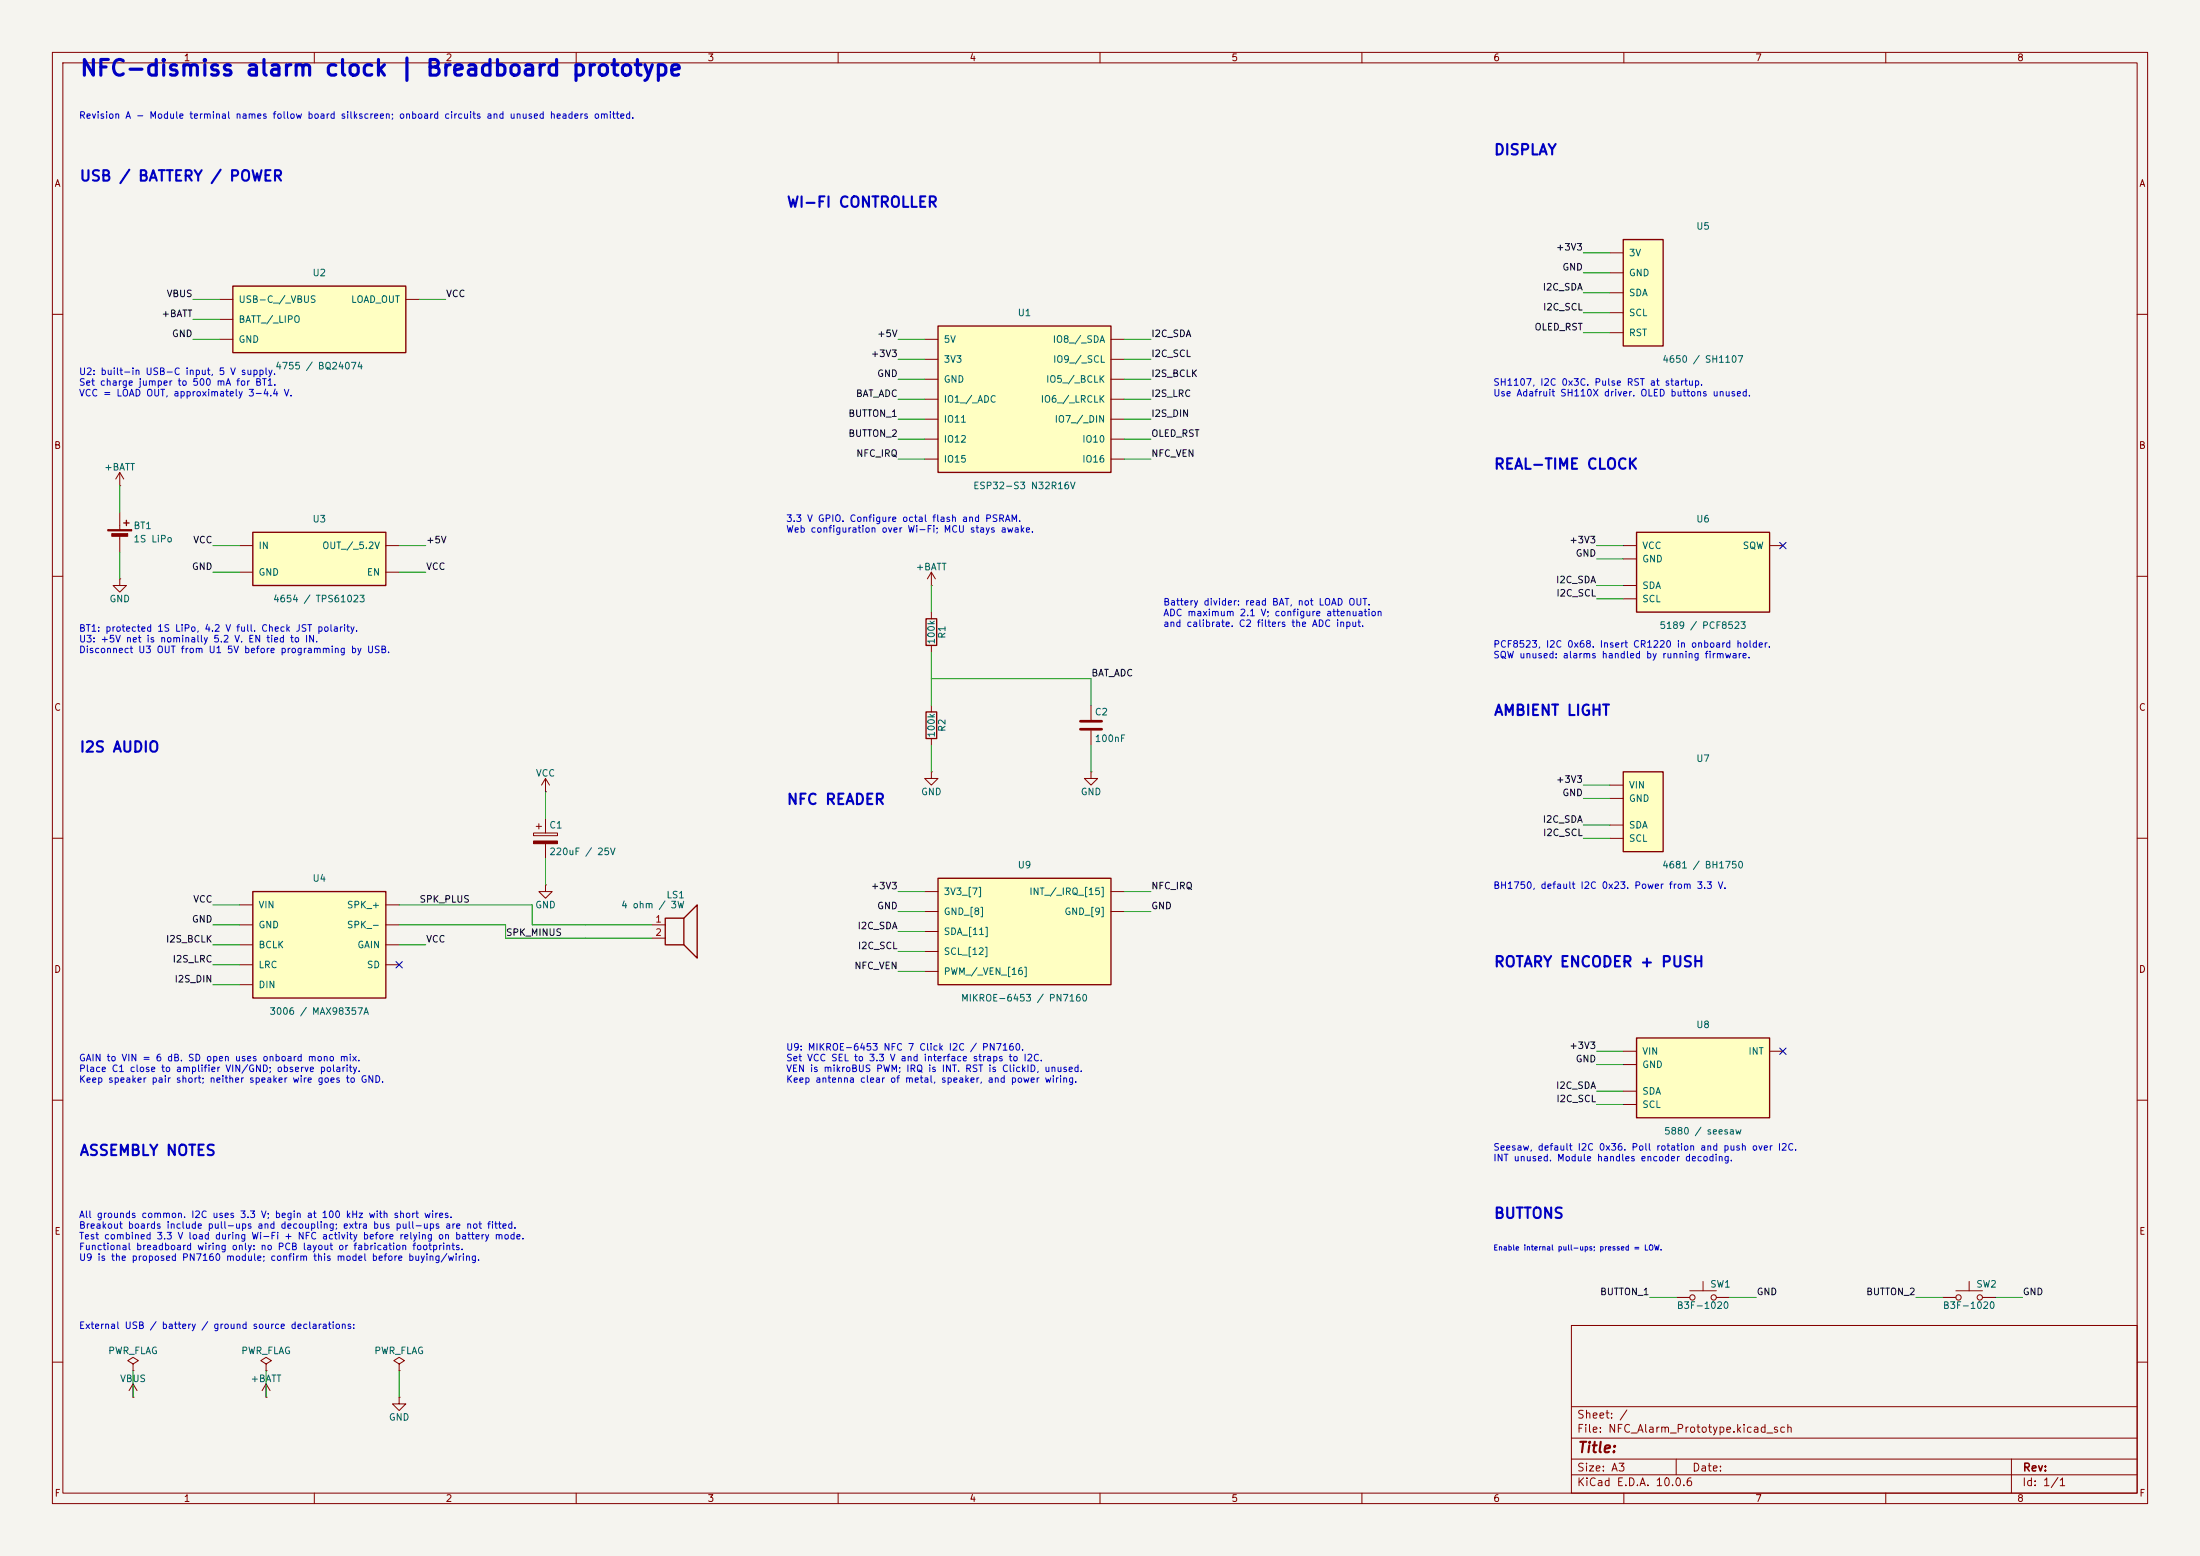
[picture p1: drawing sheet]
<svg xmlns="http://www.w3.org/2000/svg" width="420mm" height="297mm" viewBox="0 0 420 297" stroke-linecap="round" stroke-linejoin="round" font-family="sans-serif">
<path d="M0 0h420v297h-420z" fill="#f5f4ef" stroke="#f5f4ef" stroke-width=".19"/>
<g fill="none" stroke="#840000" stroke-width=".19">
<path d="M10 10h400v277h-400zM12 12h396v273h-396zM60 10v2M110 10v2M160 10v2M210 10v2M260 10v2M310 10v2M360 10v2M10 60h2M408 60h2M10 110h2"/>
<path d="M408 110h2M10 160h2M101.9 159h4.5v.5h-4.5zM102.4 157.7h1M102.9 157.2v1M104.1 156.2v2.8M408 160h2M104.1 161v2.8M10 210h2M408 210h2M300 253h108v32h-108zM10 260h2"/>
<path d="M300 278.5h108M300 274.5h108M300 268.5h108M320 278.5v3M384 278.5v6.5M408 260h2M60 285v2M110 285v2M160 285v2M210 285v2M260 285v2M300 281.5h108"/>
<path d="M310 285v2M360 285v2"/>
</g>
<path d="M101.9 160.5h4.5v.5h-4.5z" fill="#840000" stroke="#840000" stroke-width=".19"/>
<path d="M309.9 45.7h7.6v20.3h-7.6z" fill="#ffffc2"/>
<path d="M309.9 45.7h7.6v20.3h-7.6z" fill="none" stroke="#840000" stroke-width=".25"/>
<path d="M307.3 48.3h2.6M307.3 52.1h2.6M307.3 59.7h2.6M307.3 55.9h2.6M307.3 63.5h2.6" fill="none" stroke="#840000" stroke-width=".19"/>
<path d="M309.9 147.3h7.6v15.3h-7.6z" fill="#ffffc2"/>
<path d="M309.9 147.3h7.6v15.3h-7.6zM127 175.3h3.6v5h-3.6zM130.6 175.3l2.5-2.6v10.2l-2.5-2.6" fill="none" stroke="#840000" stroke-width=".25"/>
<path d="M307.3 152.4h2.6M307.3 157.5h2.6M307.3 149.9h2.6M124.5 176.5h2.5M124.5 179.1h2.5M307.3 160h2.6" fill="none" stroke="#840000" stroke-width=".19"/>
<path d="M312.4 198.1h25.4v15.3h-25.4z" fill="#ffffc2"/>
<path d="M23.6 99.8h1M24.1 99.3v1M176.8 118.1h2v5.1h-2zM176.8 135.9h2v5.1h-2zM312.4 198.1h25.4v15.3h-25.4z" fill="none" stroke="#840000" stroke-width=".25"/>
<g fill="none" stroke="#840000" stroke-width=".19">
<path d="M22.9 92.7h.1M22.9 90.2v2.5M22.9 97.8v3.3M22.9 90.2l-.8 1.2M22.9 90.2l.7 1.2M22.9 102.1v3.3M177.8 116.8v1.3M177.8 123.2v1.3M177.8 134.6v1.3M177.8 141v1.2M309.9 203.2h2.5M309.9 200.7h2.5"/>
<path d="M309.9 210.8h2.5M309.9 208.3h2.5M337.8 200.7h2.6M320 247.6h2.6M322.6 246.4h5.1M325.1 244.6v1.8M327.7 247.6h2.5"/>
<circle cx="323.1" cy="247.6" r=".51"/>
<circle cx="327.2" cy="247.6" r=".51"/>
</g>
<g fill="#840000" stroke="#840000" stroke-width=".19">
<path d="M20.6 101.1h4.5v.2h-4.5z"/>
<path d="M21.3 101.9h3.1v.5h-3.1z"/>
</g>
<path d="M44.4 54.6h33.1v12.7h-33.1z" fill="#ffffc2"/>
<path d="M44.4 54.6h33.1v12.7h-33.1z" fill="none" stroke="#840000" stroke-width=".25"/>
<g fill="none" stroke="#840000" stroke-width=".19">
<path d="M41.9 57.2h2.5M77.5 57.2h2.5M41.9 61h2.5M41.9 64.8h2.5M208.3 134.6v2.8M208.3 139.4v2.8M104.1 151.1h.1M104.1 148.6l-.7 1.3M104.1 148.6l.8 1.3M104.1 148.6v2.5M104.1 168.9v1.3h1.3l-1.3 1.3-1.2-1.3h1.2M104.1 168.9h.1"/>
<path d="M370.8 247.6h2.6M373.4 246.4h5.1M375.9 244.6v1.8M378.5 247.6h2.5"/>
<circle cx="373.9" cy="247.6" r=".51"/>
<circle cx="378" cy="247.6" r=".51"/>
</g>
<path d="M206.2 137.7h4.1M206.2 139.2h4.1" fill="none" stroke="#840000" stroke-width=".51"/>
<path d="M48.3 101.6h25.4v10.2h-25.4z" fill="#ffffc2"/>
<path d="M48.3 101.6h25.4v10.2h-25.4z" fill="none" stroke="#840000" stroke-width=".25"/>
<path d="M45.7 109.2h2.6M45.7 104.1h2.6M73.7 109.2h2.5M73.7 104.1h2.5M76.2 260.3l1-.6-1-.6-1 .6 1 .6v1.3M76.2 261.6h.1" fill="none" stroke="#840000" stroke-width=".19"/>
<path d="M312.4 101.6h25.4v15.2h-25.4z" fill="#ffffc2"/>
<path d="M312.4 101.6h25.4v15.2h-25.4z" fill="none" stroke="#840000" stroke-width=".25"/>
<path d="M309.9 106.7h2.5M309.9 114.3h2.5M309.9 111.8h2.5M309.9 104.1h2.5M337.8 104.1h2.6M177.8 147.3v1.3h1.3l-1.3 1.3-1.3-1.3h1.3M177.8 147.3h.1" fill="none" stroke="#840000" stroke-width=".19"/>
<path d="M179.1 167.6h33v20.4h-33z" fill="#ffffc2"/>
<path d="M179.1 167.6h33v20.4h-33z" fill="none" stroke="#840000" stroke-width=".25"/>
<path d="M176.5 170.2h2.6M176.5 174h2.6M176.5 177.8h2.6M212.1 170.2h2.5M212.1 174h2.5M176.5 181.6h2.6M176.5 185.4h2.6" fill="none" stroke="#840000" stroke-width=".19"/>
<path d="M48.3 170.2h25.4v20.3h-25.4z" fill="#ffffc2"/>
<path d="M48.3 170.2h25.4v20.3h-25.4z" fill="none" stroke="#840000" stroke-width=".25"/>
<g fill="none" stroke="#840000" stroke-width=".19">
<path d="M22.9 110.5v1.3h1.2l-1.2 1.2-1.3-1.2h1.3M22.9 110.5h.1M177.8 111.8h.1M177.8 109.2l-.8 1.3M177.8 109.2l.8 1.3M177.8 109.2v2.6M208.3 147.3v1.3h1.2l-1.2 1.3-1.3-1.3h1.3M208.3 147.3h.1M45.7 176.5h2.6M45.7 172.7h2.6M73.7 176.5h2.5M73.7 172.7h2.5"/>
<path d="M45.7 180.3h2.6M45.7 188h2.6M45.7 184.2h2.6M73.7 180.3h2.5M73.7 184.2h2.5M76.2 266.7v1.3h1.3l-1.3 1.2-1.3-1.2h1.3M76.2 266.7h.1"/>
</g>
<path d="M179.1 62.2h33v28h-33z" fill="#ffffc2"/>
<path d="M179.1 62.2h33v28h-33z" fill="none" stroke="#840000" stroke-width=".25"/>
<g fill="none" stroke="#840000" stroke-width=".19">
<path d="M176.5 76.2h2.6M176.5 68.6h2.6M176.5 72.4h2.6M176.5 64.8h2.6M212.1 76.2h2.5M212.1 68.6h2.5M212.1 72.4h2.5M212.1 64.8h2.5M176.5 80h2.6M176.5 83.8h2.6M176.5 87.6h2.6M212.1 80h2.5"/>
<path d="M212.1 83.8h2.5M212.1 87.6h2.5M25.4 260.3l1-.6-1-.6-1 .6 1 .6v1.3M25.4 261.6h.1M25.4 266.7h.1M25.4 264.2l-.8 1.2M25.4 264.2l.8 1.2M25.4 264.2v2.5M50.8 260.3l1-.6-1-.6-1 .6 1 .6v1.3M50.8 261.6h.1M50.8 266.7h.1M50.8 264.2l-.8 1.2"/>
<path d="M50.8 264.2l.8 1.2M50.8 264.2v2.5"/>
</g>
<g fill="none" stroke="#009600" stroke-width=".19">
<path d="M36.8 57.2h5.1M80 57.2h5.1M302.3 55.9h5M302.3 59.7h5M302.3 52.1h5M302.3 48.3h5M36.8 64.8h5.1M36.8 61h5.1M171.4 76.2h5.1M171.4 64.8h5.1M171.4 72.4h5.1M171.4 68.6h5.1"/>
<path d="M214.6 76.2h5.1M214.6 64.8h5.1M214.6 72.4h5.1M214.6 68.6h5.1M302.3 63.5h5M22.9 92.7v5.1M171.4 80h5.1M171.4 83.8h5.1M171.4 87.6h5.1M214.6 80h5.1M214.6 83.8h5.1M214.6 87.6h5.1"/>
<path d="M22.9 105.4v5.1M40.6 104.1h5.1M40.6 109.2h5.1M76.2 104.1h5.1M76.2 109.2h5.1M177.8 111.8v5M304.8 114.3h5.1M304.8 104.1h5.1M304.8 106.7h5.1M304.8 111.8h5.1M177.8 129.5h30.5v5.1M177.8 124.5v10.1"/>
<path d="M104.1 151.1v5.1M177.8 142.2v5.1M208.3 142.2v5.1M302.3 152.4h5M302.3 149.9h5M302.3 157.5h5M40.6 176.5h5.1M40.6 172.7h5.1M76.2 176.5h20.3v2.6h28M76.2 172.7h25.4v3.8h22.9M104.1 163.8v5.1M171.4 177.8h5.1"/>
<path d="M171.4 170.2h5.1M171.4 174h5.1M214.6 170.2h5.1M214.6 174h5.1M302.3 160h5M40.6 180.3h5.1M40.6 184.2h5.1M40.6 188h5.1M76.2 180.3h5.1M171.4 185.4h5.1M171.4 181.6h5.1M304.8 200.7h5.1"/>
<path d="M304.8 203.2h5.1M304.8 210.8h5.1M304.8 208.3h5.1M315 247.6h5M330.2 247.6h5.1M365.8 247.6h5M381 247.6h5.1M25.4 261.6v5.1M50.8 261.6v5.1M76.2 261.6v5.1"/>
</g>
<path d="M339.8 103.5l1.2 1.2M341 103.5l-1.2 1.2M75.6 183.5l1.2 1.3M76.8 183.5l-1.2 1.3M339.8 200.1l1.2 1.2M341 200.1l-1.2 1.2" fill="none" stroke="#000084" stroke-width=".19"/>
<text font-size="3" fill="#0000c2" x="15.1" y="15.3">NFC-dismiss alarm clock | Breadboard prototype</text>
<g font-size="2" fill="#0000c2">
<text x="15.1" y="35.1">USB / BATTERY / POWER</text>
<text x="285.1" y="30.1">DISPLAY</text>
<text x="150.1" y="40.1">WI-FI CONTROLLER</text>
<text x="285.1" y="90.1">REAL-TIME CLOCK</text>
<text x="285.1" y="137.1">AMBIENT LIGHT</text>
<text x="15.1" y="144.1">I2S AUDIO</text>
<text x="150.1" y="154.1">NFC READER</text>
<text x="285.1" y="185.1">ROTARY ENCODER + PUSH</text>
<text x="15.1" y="221.1">ASSEMBLY NOTES</text>
<text x="285.1" y="233.1">BUTTONS</text>
</g>
<text font-size="2" fill="#840000" x="301" y="277.8">Title:</text>
<g font-size="1.5" fill="#840000">
<text x="300.9" y="273.8">File: NFC_Alarm_Prototype.kicad_sch</text>
<text x="300.9" y="271.1">Sheet: /</text>
<text x="300.9" y="281.2">Size: A3</text>
<text x="322.9" y="281.2">Date:</text>
<text x="386" y="281.2">Rev:</text>
<text x="300.9" y="284">KiCad E.D.A. 10.0.6</text>
<text x="385.9" y="284">Id: 1/1</text>
</g>
<g font-size="1.3" fill="#840000">
<text x="35" y="12">1</text>
<text x="85" y="12">2</text>
<text x="135" y="12">3</text>
<text x="185" y="12">4</text>
<text x="235" y="12">5</text>
<text x="285" y="12">6</text>
<text x="335" y="12">7</text>
<text x="385" y="12">8</text>
<text x="10.3" y="36">A</text>
<text x="408.3" y="36">A</text>
<text x="10.2" y="86">B</text>
<text x="408.2" y="86">B</text>
<text x="10.2" y="136">C</text>
<text x="408.2" y="136">C</text>
<text x="10.2" y="186">D</text>
<text x="408.2" y="186">D</text>
<text x="10.3" y="236">E</text>
<text x="408.3" y="236">E</text>
<text x="10.3" y="286">F</text>
<text x="35" y="287">1</text>
<text x="85" y="287">2</text>
<text x="135" y="287">3</text>
<text x="185" y="287">4</text>
<text x="235" y="287">5</text>
<text x="285" y="287">6</text>
<text x="335" y="287">7</text>
<text x="385" y="287">8</text>
<text x="408.3" y="286">F</text>
</g>
<g font-size="1.3" fill="#0000c2">
<text x="15" y="23">Revision A - Module terminal names follow board silkscreen; onboard circuits and unused headers omitted.</text>
<text x="15" y="71.9">U2: built-in USB-C input, 5 V supply.</text>
<text x="15" y="73.9">Set charge jumper to 500 mA for BT1.</text>
<text x="15" y="76">VCC = LOAD OUT, approximately 3-4.4 V.</text>
<text x="285" y="73.9">SH1107, I2C 0x3C. Pulse RST at startup.</text>
<text x="285" y="76">Use Adafruit SH110X driver. OLED buttons unused.</text>
<text x="150" y="99.9">3.3 V GPIO. Configure octal flash and PSRAM.</text>
<text x="150" y="102">Web configuration over Wi-Fi; MCU stays awake.</text>
<text x="222" y="115.9">Battery divider: read BAT, not LOAD OUT.</text>
<text x="222" y="117.9">ADC maximum 2.1 V; configure attenuation</text>
<text x="222" y="120">and calibrate. C2 filters the ADC input.</text>
<text x="15" y="120.9">BT1: protected 1S LiPo, 4.2 V full. Check JST polarity.</text>
<text x="15" y="122.9">U3: +5V net is nominally 5.2 V. EN tied to IN.</text>
<text x="15" y="125">Disconnect U3 OUT from U1 5V before programming by USB.</text>
<text x="285" y="123.9">PCF8523, I2C 0x68. Insert CR1220 in onboard holder.</text>
<text x="285" y="126">SQW unused: alarms handled by running firmware.</text>
<text x="285" y="170">BH1750, default I2C 0x23. Power from 3.3 V.</text>
<text x="15" y="202.9">GAIN to VIN = 6 dB. SD open uses onboard mono mix.</text>
<text x="150" y="200.8">U9: MIKROE-6453 NFC 7 Click I2C / PN7160.</text>
<text x="150" y="202.9">Set VCC SEL to 3.3 V and interface straps to I2C.</text>
<text x="15" y="204.9">Place C1 close to amplifier VIN/GND; observe polarity.</text>
<text x="15" y="207">Keep speaker pair short; neither speaker wire goes to GND.</text>
<text x="150" y="204.9">VEN is mikroBUS PWM; IRQ is INT. RST is ClickID, unused.</text>
<text x="150" y="207">Keep antenna clear of metal, speaker, and power wiring.</text>
<text x="285" y="219.9">Seesaw, default I2C 0x36. Poll rotation and push over I2C.</text>
<text x="285" y="222">INT unused. Module handles encoder decoding.</text>
<text x="15" y="232.8">All grounds common. I2C uses 3.3 V; begin at 100 kHz with short wires.</text>
<text x="15" y="234.8">Breakout boards include pull-ups and decoupling; extra bus pull-ups are not fitted.</text>
<text x="15" y="236.9">Test combined 3.3 V load during Wi-Fi + NFC activity before relying on battery mode.</text>
<text x="15" y="238.9">Functional breadboard wiring only: no PCB layout or fabrication footprints.</text>
<text x="15" y="241">U9 is the proposed PN7160 module; confirm this model before buying/wiring.</text>
<text x="15" y="254">External USB / battery / ground source declarations:</text>
</g>
<g font-size="1.3" fill="#006464">
<text x="323.7" y="44.1">U5</text>
<text x="59.6" y="53">U2</text>
<text x="310.9" y="49.2">3V</text>
<text x="310.9" y="53">GND</text>
<text x="45.4" y="58.1">USB-C_/_VBUS</text>
<text x="66.9" y="58.1">LOAD_OUT</text>
<text x="310.9" y="56.8">SDA</text>
<text x="45.4" y="61.9">BATT_/_LIPO</text>
<text x="45.4" y="65.7">GND</text>
<text x="180.1" y="65.7">5V</text>
<text x="194.2" y="60.7">U1</text>
<text x="200.9" y="65.7">IO8_/_SDA</text>
<text x="310.9" y="64.5">RST</text>
<text x="310.9" y="60.7">SCL</text>
<text x="52.5" y="70.8">4755 / BQ24074</text>
<text x="180.1" y="69.5">3V3</text>
<text x="200.9" y="69.5">IO9_/_SCL</text>
<text x="317.3" y="69.5">4650 / SH1107</text>
<text x="180.1" y="77.2">IO1_/_ADC</text>
<text x="180.1" y="73.4">GND</text>
<text x="198.6" y="77.2">IO6_/_LRCLK</text>
<text x="199.6" y="73.4">IO5_/_BCLK</text>
<text x="180.1" y="81">IO11</text>
<text x="201.2" y="81">IO7_/_DIN</text>
<text x="180.1" y="84.8">IO12</text>
<text x="180.1" y="88.6">IO15</text>
<text x="206.5" y="84.8">IO10</text>
<text x="206.5" y="88.6">IO16</text>
<text x="19.8" y="90.1">+BATT</text>
<text x="185.7" y="93.7">ESP32-S3 N32R16V</text>
<text x="25.4" y="101.3">BT1</text>
<text x="59.6" y="100">U3</text>
<text x="323.7" y="100">U6</text>
<text x="25.4" y="103.8">1S LiPo</text>
<text x="49.2" y="105.1">IN</text>
<text x="61.4" y="105.1">OUT_/_5.2V</text>
<text x="313.4" y="107.6">GND</text>
<text x="313.4" y="105.1">VCC</text>
<text x="332.6" y="105.1">SQW</text>
<text x="49.2" y="110.2">GND</text>
<text x="69.9" y="110.2">EN</text>
<text x="174.7" y="109.2">+BATT</text>
<text x="313.4" y="112.7">SDA</text>
<text x="20.8" y="115.3">GND</text>
<text x="52" y="115.3">4654 / TPS61023</text>
<text x="313.4" y="115.3">SCL</text>
<text x="178.8" y="123.1" transform="rotate(-90 178.8 123.1)">100k</text>
<text x="180.8" y="122" transform="rotate(-90 180.8 122)">R1</text>
<text x="316.7" y="120.3">5189 / PCF8523</text>
<text x="208.9" y="136.9">C2</text>
<text x="178.8" y="140.9" transform="rotate(-90 178.8 140.9)">100k</text>
<text x="180.8" y="139.8" transform="rotate(-90 180.8 139.8)">R2</text>
<text x="208.9" y="141.9">100nF</text>
<text x="102.2" y="148.5">VCC</text>
<text x="323.7" y="145.7">U7</text>
<text x="175.7" y="152.1">GND</text>
<text x="206.2" y="152.1">GND</text>
<text x="310.9" y="153.4">GND</text>
<text x="310.9" y="150.8">VIN</text>
<text x="104.8" y="158.4">C1</text>
<text x="310.9" y="161">SCL</text>
<text x="310.9" y="158.4">SDA</text>
<text x="104.8" y="163.5">220uF / 25V</text>
<text x="194.2" y="166.1">U9</text>
<text x="317.2" y="166.1">4681 / BH1750</text>
<text x="49.2" y="173.7">VIN</text>
<text x="59.6" y="168.6">U4</text>
<text x="66.1" y="173.7">SPK_+</text>
<text x="102.1" y="173.7">GND</text>
<text x="118.5" y="173.7">4 ohm / 3W</text>
<text x="127.1" y="171.8">LS1</text>
<text x="180.1" y="171.1">3V3_[7]</text>
<text x="196.4" y="171.1">INT_/_IRQ_[15]</text>
<text x="49.2" y="177.5">GND</text>
<text x="66.1" y="177.5">SPK_-</text>
<text x="180.1" y="175">GND_[8]</text>
<text x="180.1" y="178.8">SDA_[11]</text>
<text x="203.1" y="175">GND_[9]</text>
<text x="49.2" y="181.3">BCLK</text>
<text x="49.2" y="185.1">LRC</text>
<text x="68.1" y="181.3">GAIN</text>
<text x="69.9" y="185.1">SD</text>
<text x="180.1" y="182.6">SCL_[12]</text>
<text x="49.2" y="188.9">DIN</text>
<text x="180.1" y="186.4">PWM_/_VEN_[16]</text>
<text x="183.4" y="191.5">MIKROE-6453 / PN7160</text>
<text x="51.3" y="194">3006 / MAX98357A</text>
<text x="323.7" y="196.5">U8</text>
<text x="313.4" y="201.6">VIN</text>
<text x="333.7" y="201.6">INT</text>
<text x="313.4" y="204.2">GND</text>
<text x="313.4" y="209.2">SDA</text>
<text x="313.4" y="211.8">SCL</text>
<text x="317.6" y="216.9">5880 / seesaw</text>
<text x="320" y="250.1">B3F-1020</text>
<text x="326.4" y="246.1">SW1</text>
<text x="370.8" y="250.1">B3F-1020</text>
<text x="377.2" y="246.1">SW2</text>
<text x="20.6" y="258.8">PWR_FLAG</text>
<text x="46" y="258.8">PWR_FLAG</text>
<text x="71.4" y="258.8">PWR_FLAG</text>
<text x="22.8" y="264.1">VBUS</text>
<text x="47.7" y="264.1">+BATT</text>
<text x="74.1" y="271.5">GND</text>
</g>
<g font-size="1.3" fill="#0f0f0f">
<text x="297" y="48.1">+3V3</text>
<text x="298.2" y="51.9">GND</text>
<text x="31.7" y="57">VBUS</text>
<text x="85.1" y="57">VCC</text>
<text x="294.4" y="55.8">I2C_SDA</text>
<text x="294.5" y="59.6">I2C_SCL</text>
<text x="30.7" y="60.8">+BATT</text>
<text x="32.7" y="64.6">GND</text>
<text x="167.4" y="64.6">+5V</text>
<text x="219.7" y="64.6">I2C_SDA</text>
<text x="292.8" y="63.4">OLED_RST</text>
<text x="166.1" y="68.5">+3V3</text>
<text x="219.7" y="68.5">I2C_SCL</text>
<text x="163.3" y="76.1">BAT_ADC</text>
<text x="167.4" y="72.3">GND</text>
<text x="219.7" y="76.1">I2S_LRC</text>
<text x="219.7" y="72.3">I2S_BCLK</text>
<text x="161.8" y="79.9">BUTTON_1</text>
<text x="161.8" y="83.7">BUTTON_2</text>
<text x="219.7" y="79.9">I2S_DIN</text>
<text x="219.7" y="83.7">OLED_RST</text>
<text x="163.4" y="87.5">NFC_IRQ</text>
<text x="219.7" y="87.5">NFC_VEN</text>
<text x="36.8" y="104">VCC</text>
<text x="81.3" y="104">+5V</text>
<text x="299.5" y="104">+3V3</text>
<text x="300.7" y="106.6">GND</text>
<text x="36.5" y="109.1">GND</text>
<text x="81.3" y="109.1">VCC</text>
<text x="297" y="111.6">I2C_SDA</text>
<text x="297" y="114.2">I2C_SCL</text>
<text x="208.3" y="129.4">BAT_ADC</text>
<text x="297" y="149.7">+3V3</text>
<text x="298.2" y="152.3">GND</text>
<text x="294.4" y="157.4">I2C_SDA</text>
<text x="294.5" y="159.9">I2C_SCL</text>
<text x="36.8" y="172.6">VCC</text>
<text x="80" y="172.6">SPK_PLUS</text>
<text x="166.1" y="170.1">+3V3</text>
<text x="167.4" y="173.9">GND</text>
<text x="219.7" y="170.1">NFC_IRQ</text>
<text x="219.7" y="173.9">GND</text>
<text x="36.5" y="176.4">GND</text>
<text x="96.5" y="178.9">SPK_MINUS</text>
<text x="163.6" y="177.7">I2C_SDA</text>
<text x="31.6" y="180.2">I2S_BCLK</text>
<text x="32.9" y="184">I2S_LRC</text>
<text x="81.3" y="180.2">VCC</text>
<text x="163" y="185.3">NFC_VEN</text>
<text x="163.7" y="181.5">I2C_SCL</text>
<text x="33.2" y="187.8">I2S_DIN</text>
<text x="299.5" y="200.5">+3V3</text>
<text x="300.7" y="203.1">GND</text>
<text x="297" y="208.2">I2C_SDA</text>
<text x="297" y="210.7">I2C_SCL</text>
<text x="305.4" y="247.5">BUTTON_1</text>
<text x="335.3" y="247.5">GND</text>
<text x="356.2" y="247.5">BUTTON_2</text>
<text x="386.1" y="247.5">GND</text>
</g>
<g font-size="1.3" fill="#a90000">
<text x="125" y="176.4">1</text>
<text x="125" y="178.9">2</text>
</g>
<text font-size="1" fill="#0000c2" x="285" y="238.9">Enable internal pull-ups; pressed = LOW.</text>
</svg>
